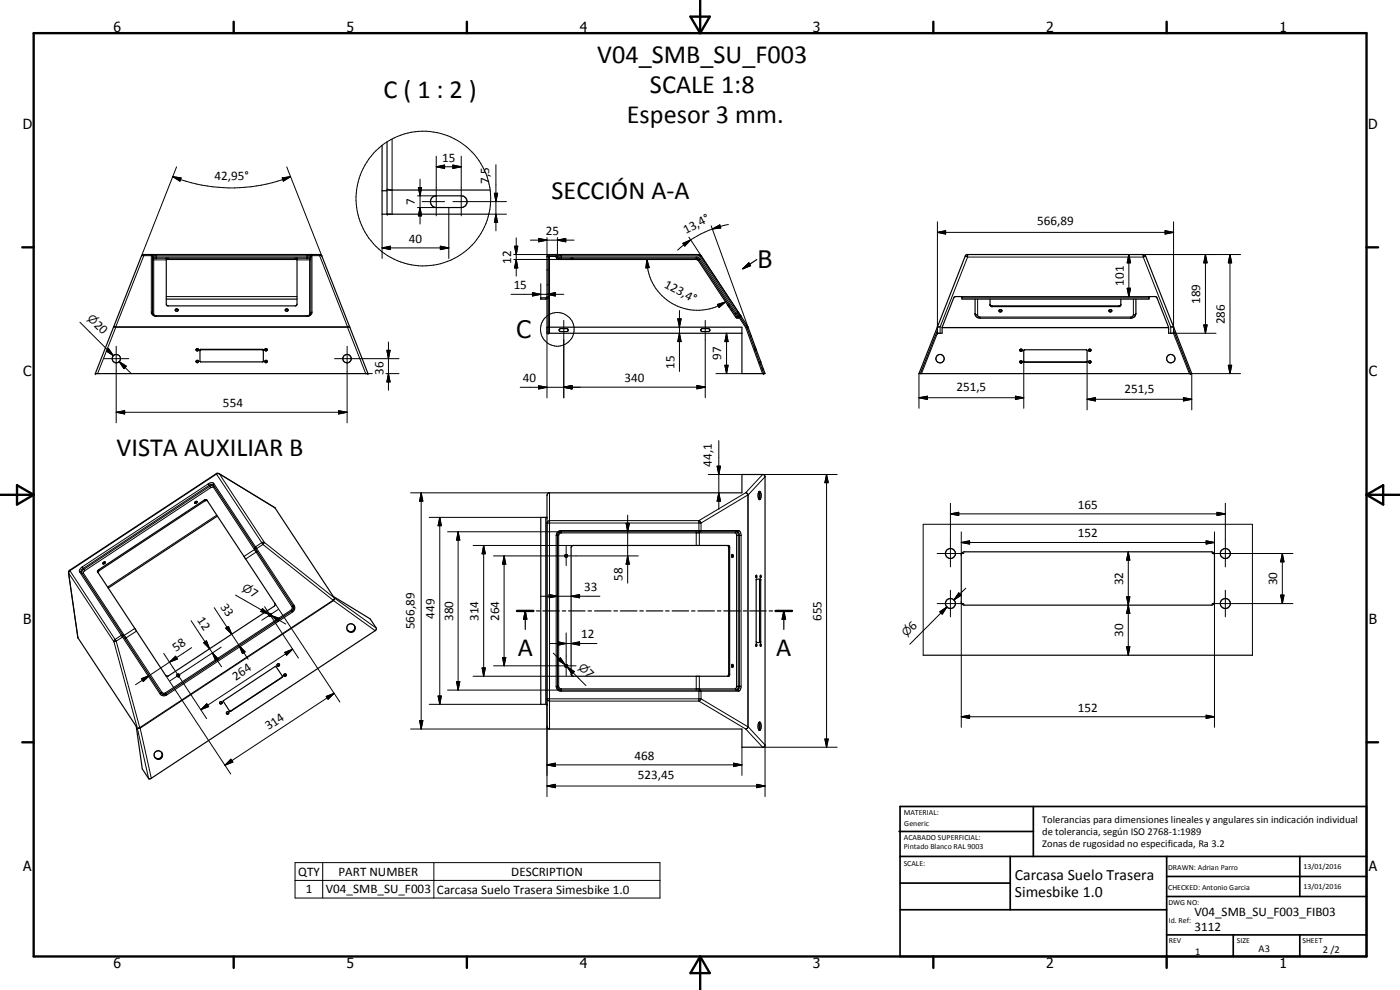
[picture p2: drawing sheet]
<svg xmlns="http://www.w3.org/2000/svg" width="420mm" height="297mm" viewBox="0 0 420 297" stroke-linecap="round" stroke-linejoin="round" font-family="sans-serif">
<g fill="none" stroke="#000" stroke-width=".35">
<path d="M114.7 43.6v20.7h32M114.7 57.2h1.5M116.2 56.8l.7 .2h30.2M116.2 42.5v21.8M129.5 59.4l.8-.6h.6h7.5a1.76 1.76 0 0 1 1.8 1.7 1.76 1.76 0 0 1-1.8 1.8h-7.5a1.78 1.78 0 0 1-1.4-2.9zM42.7 76.5l.3-.1h53.1l.5 .4 13.8 35.3h-81.8zM45.5 76.4l.3 .4v17.2l.1 .4 .8 .3 46.1-.1 .5-.7v-17.3l.2-.2M49.9 77.9h39.2M49.9 77.5v13.8l.5 .5 38.4-.1 .3-.4v-13.8M93.3 77.1l-.3 .4h-47l-.2-.2M167.1 76.4l.4 1.1h41.7l.7 .5 9.1 13.8M171.4 77.5v.4"/>
<path d="M227.1 77.9l-4.2 2.7M49.9 89.7h39.2M52.6 93.1l.3-.2 .6 .2M86.4 93l-.5-.1-.3 .2M86.4 93v.1M164.2 89.7h-1.9v-.3h1.5l.4-.2v-12.1l.2-.5 .3-.2h45.3l.4 .3 12 18.2M164.2 89.7v10.3h58.5M164.2 98.2h.3M164.5 98.1l58.2 .1v13.9h6.9l-1.3-3.5M164.5 89l-.3 .7M167.8 98.8l.4-.2h1.9a.44 .44 0 0 1 .4 .4 .44 .44 0 0 1-.4 .5h-1.9l-.4-.2zM210.3 98.8l.4-.2h1.9l.5 .5-.5 .4h-1.9l-.4-.2z"/>
<path d="M218.6 91.9v.1M218.6 91.9l-9-13.7-.5-.3h-41.6l-.5-.4-.1-.7h-2.1l-.3 .3v22.9M218.6 92h.1M218.7 92l2.3 3.4h.6l.5-.3 2 3.2 2.5 6.6M219 91.8l2.1 3.2 .9-.3 .4 .2M219 91.8l-.3 .2M222.4 94.9l2.1 3.3 2.4 6.6M222.9 80.6l1.8-1.7 .5 .8zM281.3 98.1l8.4-21.3 .5-.4h53.1l.5 .4 8.4 21.3M281.3 98.1v1.9h1.4v-1.8l3.5-8.8 .6-.4h1.9v.7h56.1v-.7h1.9l.5 .2 3.5 9v1.8h1.5v-1.9M281.3 98.1l-5.5 14h81.9l-5.5-14M281.3 98.1h.8"/>
<path d="M281.3 99.1l-5.1 13M288.7 89.4h56.1M292.6 89.7v4.7a1.4 1.4 0 0 0 1.5 1.1h45.3a1.52 1.52 0 0 0 1.5-1.4v-4.4M297.1 89.7v1.9l.5 .4h38.3l.5-.4v-1.9M297.1 91.4l.5 .4h38.3l.5-.4M299.8 93.1l.4 .3 .5-.3M332.8 93.1l.4 .3 .5-.3M351.4 98.1h.8M352.2 99.1l5.1 13M58.8 108.5l.3-.3 .5 .3M58.8 104.9l.3 .4 .5-.2M58.8 105l.4-.4 .3 .1 .1 .4"/>
<path d="M58.9 104.9l.4-.2 .3 .3M60 104.9l18.9-.1 .1 3.7-18.8 .1-.2-.1zM60 105.1l.3-.2h18.5l.2 .2M79.5 108.6l.3 .2 .4-.2M79.5 105.1l.2 .2 .5-.2M80.2 108.4l-.4-.2-.4 .3M80.2 104.9l-.4-.2-.4 .3M80.2 108.5l-.1-.3-.4-.1-.2 .5M80.2 108.5v.1M80.2 105l-.4-.4-.2 .1-.1 .4M80.2 104.9v.2M226.6 104.9l1.4 3.8"/>
<path d="M226.9 104.8l-.3 .1M226.9 104.8h.1M227 104.8l1.3 3.8M227.9 108.6h.1M228 108.7l1.2 3.4M228.3 108.6l-.3 .1M306.1 108.6l.2-.4h.3l.2 .4M306.1 108.5l.3 .3 .4-.3M306.1 108.6l.3 .4 .4-.4M306.1 105.2h.6M307.2 108.5v-3.3l.3-.3h18.5l.3 .3v3.3M307.2 108.4l.2 .3h18.7l.2-.2"/>
<path d="M307.3 108.5h18.9M326.3 108.4l-.1 .1M327.4 105l-.3 .3-.4-.1M327.4 108.5l-.3 .3-.4-.1M327.4 105.1l-.2 .3-.5-.2M327.4 105.1l-.3-.4-.3 .1-.1 .4M58.6 150.5l.4-.1a.36 .36 0 0 1-.1 .5 .36 .36 0 0 1-.5 0zM59.1 150.7l-.5 .3M62.2 150.2l-.7 .1-31.9 21-.2 .5M64 145.5l23.9 36.3 .1 1-.2 .4-38 25-1 .2-.6-.5-23.8-36.2M65.2 154.9l-32.7 21.5M164.2 155.2h-1.9v56.1h1.9"/>
<path d="M164.4 148.1l.3-.2h58v-5.5h6.4l.3 .1 .2 .5v80.5l-.3 .7h-6.6v-5.5h-57.8l-.5-.2-.2-.6v-69.2zM221.3 159.6h-53.1l-.7 .3-.2 .8v45.2l.4 .9 .7 .3h52.9M227.7 147.6l.2-.2a1.72 1.72 0 0 1 .3 2.3l-.1 .2a.86 .86 0 0 1-.6-1.2zM227.7 147.5l.3 .8-.3 1.5M20.7 171.3l44.6-29.3 17.2 10.3 17.5 26.6 11.1 6.8 1.9 3-.4 .5-67.2 44.3-.7 .2-2-3-1.8-12.8-17.5-26.6-2.8-19.4zM29.3 171.3l32-21.3 .7-.1 20.5 31.1 .1 .5-.3 .4-31.9 21h-.3l-.4-.3-20.4-31zM31.6 168.8l-.6 .4M31.6 168.8l-.1-.2h-.3l-.3 .3 .1 .3M171.5 164l.5-.3h46.8l.2 .4-.1 38.6-.3 .2h-46.6l-.4-.2-.2-.4zM218.3 163.7l.4 .6v38l-.4 .6M219.7 166.5v.6M219.7 166.4h.2l.1 .3v.4l-.2 .1z"/>
<path d="M226.9 172.6l.2 .1-.1 .7zM227 173.8l1.3 .1-.1 18.9h-1.2l-.1-.3zM227.9 173.8v19M228.2 172.6l.2 .4-.2 .4zM288.7 165.9l.8-.3h74l.8 .3 .2 .7v14a.93 .93 0 0 1-1 1l-74.2-.1-.6-.3-.2-.4v-14.4zM83.2 199.7l.1 .1M83.8 199.3l.1 .4-.6 .1M83.9 199.3l-.6-.1-.2 .2 .2 .4M83.9 199.5l-.6 .3M106.3 187.6a1.25 1.25 0 0 0-1.7-.2 1.25 1.25 0 0 0-.4 1.6M106.3 187.6l.2 .3M106.3 187.7a1.27 1.27 0 0 1-.3 1.8 1.27 1.27 0 0 1-1.8-.5"/>
<path d="M106.4 187.9a1.24 1.24 0 0 1-.6 1.5 1.24 1.24 0 0 1-1.6-.4M155.1 183.3h5M157.6 183.3l.5 2.5h-1zM157.6 183.3v5.5M161 183.3h1M162.9 183.3h4.9M168.7 183.3h1.1M170.6 183.3h5M176.5 183.3h1M178.4 183.3h5M184.2 183.3h1.1M186.2 183.3h5"/>
<path d="M192 183.3h1.1M194 183.3h4.9M199.8 183.3h1M201.7 183.3h5M207.5 183.3h1.1M209.5 183.3h4.9M215.3 183.3h1.1M217.2 183.3h5M219.7 199.4v.7M219.7 199.4l.2-.1 .1 .4v.4h-.3M223 183.3h1.1M225 183.3h4.9"/>
<path d="M226.9 193.3h.2l-.1 .7zM226.9 193.9l.1 .1M228 192.7h-.1M228.2 193.2l.2 .4-.2 .4zM228.2 193.9v.1M230.8 183.3h1M232.7 183.3h5M235.2 183.3l.5 2.5h-1zM235.2 183.3v5.5M277.1 196.6h98.8M66.6 210.6v.5l-.5 .1M66.6 210.7l-.2-.2-.4 .2 .1 .5"/>
<path d="M66.6 210.7l-.1 .4h-.4M67 210.2l15.7-10.3 2.1 3-.1 .2-15.6 10.3h-.2zM68.6 213.7l-.1 .4h-.5M68.9 213.3v.1M84.7 202.8l.1 .4-15.6 10.2h-.3M85.2 202.7l.2 .2M85.8 202.3v.4l-.4 .2M85.8 202.4l-.4 .5M85.8 202.4l-.5-.2-.1 .4 .2 .3M227.7 216.8l.3 .8-.3 1.4M227.8 216.7h.1a1.75 1.75 0 0 1 0 2.5l-.4-1.3zM48.5 225.8l.3 .7a1.27 1.27 0 0 1-1.6 1.4 1.27 1.27 0 0 1-.7-2.1 1.27 1.27 0 0 1 2.1 .2"/>
<path d="M48.7 226.3a1.27 1.27 0 0 1-1.9 1.2"/>
<circle cx="53.1" cy="93.1" r=".41"/>
<circle cx="86" cy="93" r=".4"/>
<circle cx="300.2" cy="93.3" r=".44"/>
<circle cx="333.2" cy="93.2" r=".42"/>
<circle cx="34.9" cy="107.6" r="1.26"/>
<circle cx="59.2" cy="108.5" r=".36"/>
<circle cx="104.1" cy="107.6" r="1.26"/>
<circle cx="282.1" cy="107.6" r="1.26"/>
<circle cx="306.4" cy="105.1" r=".37"/>
<circle cx="327.1" cy="108.6" r=".37"/>
<circle cx="351.4" cy="107.6" r="1.26"/>
<circle cx="169.9" cy="166.8" r=".43"/>
<circle cx="285.2" cy="166.1" r="1.51"/>
<circle cx="367.7" cy="166.1" r="1.5"/>
<circle cx="81" cy="184.5" r=".45"/>
<circle cx="169.9" cy="199.8" r=".45"/>
<circle cx="285.2" cy="181.1" r="1.51"/>
<circle cx="367.7" cy="181.1" r="1.5"/>
<circle cx="53.5" cy="202.7" r=".45"/>
<circle cx="68.3" cy="213.9" r=".36"/>
</g>
<g fill="#000">
<circle cx="45.4" cy="76.4" r=".18"/>
<circle cx="45.8" cy="76.8" r=".18"/>
<circle cx="93.3" cy="76.8" r=".18"/>
<circle cx="93.6" cy="76.4" r=".18"/>
<circle cx="116.2" cy="64.3" r=".18"/>
<circle cx="164.5" cy="100" r=".18"/>
<circle cx="219" cy="91.8" r=".18"/>
<circle cx="222.4" cy="94.9" r=".18"/>
<circle cx="281.3" cy="100" r=".18"/>
<circle cx="281.3" cy="98.1" r=".18"/>
<circle cx="28.6" cy="112.1" r=".18"/>
<circle cx="110.4" cy="112.1" r=".18"/>
<circle cx="228" cy="108.7" r=".18"/>
<circle cx="228.3" cy="108.6" r=".18"/>
<circle cx="229.2" cy="112.1" r=".18"/>
<circle cx="357.3" cy="112.1" r=".18"/>
<circle cx="164.2" cy="155.2" r=".18"/>
<circle cx="228.2" cy="173.8" r=".18"/>
<circle cx="228.2" cy="192.8" r=".18"/>
<circle cx="164.2" cy="211.3" r=".18"/>
</g>
<g fill="none" stroke="#000" stroke-width=".3">
<path d="M51.8 53l2.5 .4-.3 1zM51.8 53a47.7 47.7 0 0 0 35.4 0M53 50.1l-10.6 26.7 .8-.1M84.7 53.4l2.5-.4-2.2 1.4zM86.1 50.1l10.5 26.7-.7-.1M117.7 41.7v22.6M125.3 58.8h5.5M125.5 56.3h1l-.4 2.5zM126.1 53.8v13.4M130.9 50l2.5-.5v1zM130.9 50h7.5M130.9 46.9v17.9"/>
<path d="M135.9 49.5l2.5 .5-2.5 .5zM138.4 46.9v17.9M148.4 58h.9l-.5 2.5zM148.8 49.4v19.9M43.2 76.4h.1M43.2 76.7h2.3l.3 .2M43.2 76.7l-8.5 21.3M43.2 76.4v.3M45.4 76.4h.1M45.4 76.4v17.5l.4 .6 .8 .4 46.1-.1 .9-.9v-17.5M45.8 76.8h.1M45.8 77.1h.1"/>
<path d="M45.8 76.8h47.5M45.8 77.1h47.5M45.8 77.8l.2 .2h3.9M46.1 77.5v16.8M46.9 76.4h.1M46.9 77.5h.1M46.9 76.4v1.1M50.5 77.5v.4M88.5 77.5v.4M92.1 76.4h.1M92.1 77.5h.1M92.1 76.4v1.1"/>
<path d="M92.9 77.5v16.8M93.3 77.8l-.3 .2h-3.9M93.6 76.4h.1M95.9 76.4h.1M95.9 76.7h-2.4l-.2 .2M95.9 76.7l8.4 21.3M95.9 76.4v.3M114.7 74.4l2.5-.5v1zM114.7 74.4h20M114.7 64.3v13.3M125.3 62.3h5.5M126.1 62.3l.4 2.5h-1z"/>
<path d="M126.7 60.5h6.7M132.2 73.9l2.5 .5-2.5 .5zM134.7 62.3v15.3M135.9 60.5h16.1M146.7 64.3h5.3M148.8 64.3l.5 2.5h-.9zM154.2 76.4h10.7M154.2 77.9h13.5M154.4 73.9h1l-.5 2.5zM154.9 77.9l.5 2.5h-1zM154.9 71.4v11.4M159.2 72.1h13.1"/>
<path d="M161.7 71.5l2.5 .6-2.5 .5zM164.2 71.3v5.8M164.9 76.8h.1M164.9 76.8v23.2M166.9 77l-2.4 .1M167.3 72.1l2.5-.6v1.1zM167.3 71.3v5.5l42.8 .1M167.3 77.1h41.9l1 .7M167.8 77.5l-.3 .3M168.4 76.4h.1M168.4 77.5h.1M168.4 76.4v1.1"/>
<path d="M172 77.5v.4M194.1 77.9l.7 2.4-1 .1zM194.1 77.9a15.2 15.2 0 0 0 23.7 12.7M204.9 73l2.4-1-1.8 1.8zM206.7 71.2l15.7 23.7M207.3 72l-3.9 3.1M208.9 77.5h.1M208.9 77.1v.4M209.8 76.4h.1M209.8 76.4v.4M210.1 76.9l11.2 17M210.2 77.8l10.7 16.3"/>
<path d="M210.2 77.8l-.3 .2M210.3 76.7h.1M210.3 76.7l-.2 .2M213.4 67.8l11.1 30.4M213.8 68.7l2.2-1.2 .3 .9zM213.8 68.7l-3.4 1.4-3.1 1.9M218.6 67.4l-4.8 1.3M281.3 69.7l2.5-.5v1zM281.3 69.7h70.9M281.3 66.5v31.6M289.7 76.8h.1M289.7 76.8l.7 .3"/>
<path d="M290.4 76.4h.1M290.4 77.1h52.7M290.4 77.1l-8.3 21v1.9M290.4 76.4v.7M338.8 76.4l.5 2.5h-1zM338.8 76.4v12.6M343.1 76.4h.1M343.1 77.1l8.3 21v1.9M343.1 76.4v.7M343.1 76.4h29.2M343.8 76.8l-.7 .3M349.7 69.2l2.5 .5-2.5 .5z"/>
<path d="M352.2 66.5v31.6M361.8 76.4l.5 2.5h-1zM361.8 76.4v23.6M369.1 76.4l.5 2.5h-1zM369.1 76.4v35.7M24 96.7l10 10M34.2 98.1h.1M34.2 98.1l.5 .1M34.2 98h.5M34.7 98.2h69.6M34.7 98h69.6M34.7 98v.2"/>
<path d="M34.7 98.2l-5.4 13.9M45.4 93.6l.4 .3M45.9 94.2l.2 .1M46.1 94.3l.2 .3M46.9 94.7v.2M49.9 89h39.2M92.1 94.7v.2M92.9 94.3l-.1 .3M93.2 94.2l-.3 .1M93.6 93.6l-.3 .3M104.3 98l.7 .2M104.3 98v.2"/>
<path d="M104.3 98.2l5.5 13.9h1.9M104.9 98.1l-.6 .1M104.9 98.1l.1 .1M153.4 88.3h15.8M159.8 87.8l2.5 .5-2.5 .5zM162.3 85.1v4.6M164.2 88.3l2.5-.5v1zM164.2 98.2v21.2M164.4 89.4h.1M164.5 85.2l-.3 .4M164.5 80.7l-.3 .4M169.2 96.1v23.3"/>
<path d="M203.4 95.7h1l-.5 2.5zM203.9 100l.5 2.5h-1zM203.9 93.2v18.3M211.7 96.1v23.2M215.3 91.4l2.5-.8-2 1.6zM218 100l.5 2.5h-1zM218 100v12.1M218.6 91.3l-.3 .2M219.7 92.9l-.3 .3M220.6 94.3h.1M220.9 94.1l.7 .9M220.9 94.1l-.2 .2"/>
<path d="M221.3 93.9l.6 .9M221.3 93.9l-.4 .2M221.6 93.6l-.3 .3M222.3 94.9l-.5 .4 2 3M223.8 98.3l5 13.8M223.8 98.3h.4M223.8 98.3h.3M224.1 97.5l-.3 .3M281.3 100l-4.7 12.1M282.7 98.3h68M288.7 89h56.1M292.6 94.1l.8 .4"/>
<path d="M293.4 89.7v5l.5 .4h45.6l.6-.6M294.1 95.1v.4M297.8 91.8v.2M335.7 91.8v.2M338.3 86.5h1l-.5 2.5zM339.4 95.1v.4M340.1 89.7v4.8M340.9 94.1l-.8 .4M361.3 97.5h1l-.5 2.5zM364.9 100h-12.7l4.7 12.1h15.4M31.1 107.6h7.5M32.6 104.6l1.4 2.1-2.1-1.4z"/>
<path d="M34.9 103.9v23M35.8 108.5l2.1 1.4-.7 .7zM35.8 108.5l3.5 3.5M60.3 104.8v.1M78.8 104.8v.1M100.4 107.6h19.3M104.2 103.9v23M115.8 112.1h3.9M116.1 105.1h1l-.5 2.5zM116.6 112.1l.5 2.5h-1zM116.6 102.6v14.5M156.1 116.2h18"/>
<path d="M161.7 115.7l2.5 .5-2.5 .5zM169.2 116.2l2.5-.5v1zM169.2 116.2h42.5M169.2 116.2l2.5 .5M171.7 115.7l-2.5 .5 2.5 .5v-1l-2.5 .5M209.2 115.7l2.5 .5-2.5 .5zM214.9 112.1h7.8M217.5 109.6h1l-.5 2.5zM225.5 100.7l-.4 .3M226.6 104l-.3 .3M227 105.1l-.3 .1M228.2 108.4l-.3 .1"/>
<path d="M229 110.5l-.2 .3M275.8 119.3l2.5-.4v.9zM275.8 119.3h31.4M275.8 112.1v10.4M304.7 118.9l2.5 .4-2.5 .5zM307.2 108.5v14M307.5 108.6v.1M326 108.6v.1M326.3 119.8l2.4-.5v1zM326.3 119.8h31.4M326.3 108.5v14.5M355.2 119.3l2.5 .5-2.5 .5z"/>
<path d="M357.7 112.1v10.9M368.6 109.6h1l-.5 2.5zM34.9 123.7l2.5-.5v1zM34.9 123.7h69.3M101.6 123.2l2.6 .5-2.6 .5zM215.2 139.9h1l-.5 2.5zM215.7 132.2v20.7M61.3 150l.2 .3M62.5 145.2l.3 .4M62.5 145.2l-37.8 24.9M62.8 145.6l.1 .3M62.8 145.6l-37.8 25"/>
<path d="M62.9 145.9l1.1-.3 .3 .3-.2 .4M62.9 145.9l-37.7 24.9M62.9 145.9l.3 .4M63.2 146.3l-37.8 24.9M64.1 146.3l12.3 18.6M64.1 146.3l-.4-.2-.5 .2M64.2 145.1l12.5 19M64.2 145.1l-.2 .4-.4-.2-.8 .3M64.2 145.1l-.7-.3-1 .4M64.9 142.1h.1M64.9 142.1l.1 .1M65 142.2l13.6 20.6"/>
<path d="M65 142.2l-44 29M65.1 154.6l-32.8 21.5M65.7 142.1l.1 .1M65.8 142.2h-.8M65.8 142.2l13.6 20.6M65.8 142.2l16.7 10.2M123.2 147.9h41.7v70.8h-41.7M126.4 147.9l.5 2.5h-1zM126.4 147.9v70.8M128.8 155.2h33.5M132 155.2l.4 2.5h-.9zM132 155.2v56.1"/>
<path d="M134.3 159.6h34.1M137.5 159.6l.5 2.5h-1zM137.5 159.6v47.5M163.8 155.2v56.1M164.2 156.9h46.2M164.2 156.9v82.1M168.4 159.6h.1M168.4 159.9h52.2M168.4 159.9l-.7 .5v45.7l.7 .6M168.4 159.2v.7M187.9 157h1l-.5 2.6zM188.4 154.6v20.4"/>
<path d="M208.9 159.6h.1M208.9 159.6v4.1M209.8 156.2v3.4M209.8 156.2l.6 .7M209.8 156.2h-44.9l-.5 .2-.2 .5M210.1 159.6l-.2 .3v3.8M210.1 159.6h.1M210.4 156.9v2.3l-.3 .4M212.5 142.4h10.2M215.7 147.9l.5 2.5h-1zM220.6 159.9l.2-.3h.3l.5 .8v45.8a.53 .53 0 0 1-.3 .7 .53 .53 0 0 1-.7-.2M220.6 159.9l.5 .5v45.7l-.5 .6"/>
<path d="M221.6 159.2l-.3 .4 .5 .3 .1 .8v45.2l-.1 .7-.5 .5 .3 .3M223.8 147.8l.2 .1M223.8 147.8l-14 8.4M224 147.9l.5 .6M224 147.9l.4 .3M224.4 148.3v.2M224.4 148.5v69.6M224.4 148.5l-14 8.4M224.4 148.5h.1M224.5 148.5v69.6M229.6 143l-5.1 5.5M248.1 142.4l.5 2.4h-1z"/>
<path d="M248.1 142.4v81.8M251.2 142.4h-22.3l-5.1 5.4M285.2 154.2l2.5-.5v1zM285.2 154.2h82.5M285.2 151v19.1M288.5 159.6v7M364.5 159.6v7M365.2 153.7l2.5 .5-2.5 .5zM367.7 151v19.1M20.6 171.9v.1M20.6 172l2.8 19.4M20.6 172l13.6 20.6"/>
<path d="M20.9 171.1l.1 .1M21 171.2l13.5 20.7M21 171.2l-.4 .8M23.9 171.6l12.5 19M24.7 170.1l.3 .5M24.7 170.1l-.5 .4a.87 .87 0 0 0-.3 1.1M25 170.6l.2 .2M25 170.6l-.5 .4-.1 .7-.5-.1M25 172l12.3 18.6M25.2 170.8l.2 .4M25.2 170.8a.75 .75 0 0 0-.4 1.3l.2-.1M25.4 171.2l-.4 .4v.4"/>
<path d="M29.6 170.9l.1 .3M70.7 178.6l10 5.7M76.4 164.9l-3.2 2.1M76.4 164.9l.5 .8M76.5 164.4l.1 .1M76.5 164.5l-.1 .4M76.7 164.1l-.2 .3M76.7 164.1l.3 .5M76.9 165.7l-3.2 2M76.9 165.7l10.7 16.3M77 164.6l-.3 .2M77 164.6l11.2 17"/>
<path d="M77.2 165.5h.1M77.2 165.5l-.3 .2M78.6 162.8l-1.9 1.3M78.6 162.8l.3 .6M78.9 163.4l21.1 16.7M78.9 163.4l-1.9 1.2M79.4 162.8l-.5 .6M79.4 162.8h-.8M79.4 162.8l21 16.7M100.4 179.6l-.4 .5M100.4 179.5l-.3 .7M100.4 179.5v.1"/>
<path d="M100.4 179.5l12.6 9M142 163.7h30M145.1 163.7l.6 2.5h-1zM145.1 163.7v39.2M148.1 166.8h43.4M151.3 166.8l.5 2.5h-1zM151.3 166.8v33M162.3 178.9h17.7M164.8 178.4l2.5 .5-2.5 .5zM166.9 160.7h.8M166.9 160.7l.3-.9 .9-.6h53.6l.6 .6 .1 .6v45.8l-.5 1.1-53.8 .1-.9-.6-.3-.9M166.9 160.7v45.2"/>
<path d="M167.3 160.7h.1M169.9 163.8v5.9M171.4 178.9l2.5-.5v1zM188.4 166.8l.5 2.5h-1zM218.7 164.3h.3M221.1 160.7h1.3M228 174h.3M281.3 166.1h8M285.2 177.1v8M287.7 177.9l.7 .7-2.1 1.4zM288.5 162.8l2.5-.5v.9zM288.5 162.8h76"/>
<path d="M289.8 176.5l-3.5 3.5M338.1 179.1h1l-.5 2.5zM338.6 165.6l.5 2.5h-1zM338.6 165.6v31M362 162.3l2.5 .5-2.5 .4zM363.8 166.1h24.2M367.7 177.1v8M384.3 178.6h1l-.5 2.5zM384.8 166.1l.5 2.5h-1zM384.8 166.1v15M34.2 192.6l7 25.9M34.5 191.9l-.3 .7"/>
<path d="M34.5 191.9l.4 .5M34.9 192.4l-.7 .2M34.9 192.4l7 25.9M36.4 190.6h.9M36.4 190.6l.4 .5M36.4 190.6l-1.9 1.3M36.8 191.1l11.2 17M36.8 191.1l-1.9 1.3M37 190.9l-.2 .2M37 190.9h.1M37.3 190.6l.5 .8M37.5 191.6h.1"/>
<path d="M37.8 191.4l10.8 16.3M37.8 191.4l-.3 .2M40.5 188.6l-3.2 2M41 189.4l-3.2 2M49.1 196l12.9 19.6M50.9 198.7l1.8-1.8 .5 .8zM50.9 198.7l-6.1 4M57.4 186.2l5.5 8.4M57.5 194.3l-6.6 4.4M61.1 192.8l.9-.5 .9 2.3zM62.9 194.6l.8 1.3M63.7 195.9l1.8 1.8-.8 .5z"/>
<path d="M63.7 195.9l2.8 4.2M64.3 182.3l5.2 8M66.4 194.2l-15.4 10.1M67.7 188.5l.9-.5 .9 2.3zM69.5 190.3l2.3 3.4M71.8 193.7l1.8 1.9-.8 .5zM71.8 193.7l2.7 4.1M78.5 183l2.2 1.3M78.8 182.6l1.9 1.7-2.4-.8zM79.4 182l1.7 2.5M81.1 184.5l8.5 12.9M81.1 184.5l-2.5 1.6"/>
<path d="M81.4 184.7l2.5 .8-.6 .9zM81.4 184.7l4.4 2.5M82.5 181l19.5 29.7M83.5 182.9l-2.4 1.6M85.5 195.7l2.3-.9-1.8 1.8zM87.4 183l.4 .6M87.4 183l-37.8 24.9M87.6 183.3h.1M87.6 182l.1 .5-.3 .5M87.8 183.6l-37.8 24.9M87.8 194.8l-27.5 18.1M87.9 181.8h.1"/>
<path d="M87.9 181.8l-.3 .2M88.2 181.6l-.3 .2M88.2 181.6l.3 1.1-.7 .9M100 180.1l-58.1 38.2M100 180.1l.1 .1M100.1 180.2l-58 38.3M100.1 180.2l12.5 9M148.1 199.8h24.8M150.8 197.3h1l-.5 2.5zM164.9 193.1h14.2M166.1 196l3.5 3.5M167.4 192.6l2.5 .5-2.5 .5z"/>
<path d="M167.5 198l.7-.6 1.4 2.1zM169.9 189.9v12.8M171.4 193.1l2.5-.5v1zM228 192.5h.3M277.1 196.6v-39.3h98.8v39.3M281.3 181.1h8M282.1 183.6l2.1-1.5-1.4 2.2zM284.2 182.1l-1.8 1.8M284.2 182.1l-11.2 11.2M288.5 180.6v.4M288.5 181.2v37M338.1 194.1h1l-.5 2.5z"/>
<path d="M338.6 181.6l.5 2.5h-1zM363.8 181.1h24.2M364.5 180.6v.4M364.5 181.2v37M41.2 218.5l3.4 15.1M41.9 218.3l-.7 .2M41.9 218.3l.2 .2M42.1 218.5h-.9M42.1 218.5l3.3 15M42.4 203.6l2.4-.9-1.8 1.8zM44.8 202.7l-4.1 2.7M48 208.1a1.5 1.5 0 0 0 2 .4"/>
<path d="M48.6 207.7l-.6 .4M48.6 207.7l.5 .3 .5-.1M49.6 207.9l.2 .3M49.7 202.6l19.5 29.6M49.8 208.2h.1M49.8 208.2l.2 .3M60.3 212.9l1.7-1.7 .6 .8zM62 211.2l.6 .8-2.3 .9zM69.2 213.4h.1M84.7 203.2h.1M97.9 209l2.4-1-1.8 1.8zM100.3 208l-32.8 21.6"/>
<path d="M125.9 216.2h1l-.5 2.5zM128.8 211.3h33.5M131.5 208.8h.9l-.4 2.5zM134.3 207.1h34.1M137 204.5h1l-.5 2.6zM142 202.9h30M144.7 200.4h1l-.6 2.5zM166.9 205.9h.8M167.3 205.9h.1M168.4 207.1h.1M168.4 206.7h52.2M168.4 206.7v.7"/>
<path d="M170.2 200.1l2.2 1.4-.7 .7zM170.2 200.1l5.6 5.6M208.9 202.9v4.2M209.8 207.1h.1M209.8 207.1v3.3M209.8 210.4l14 8.3M209.9 202.9v3.8l.3 .4M210.1 207.1h.1M210.2 207.1l.2 2.6M210.4 209.7l14 8.4M210.4 209.7h-46.2l.2 .4 .5 .3h44.9M210.4 209.7l-.6 .7"/>
<path d="M218.7 202.3h.3M221.1 205.9h1.3M223.8 218.7l5.1 5.5h22.3M224 218.7h-.2M224.4 218.1h.1M224.4 218.1l-.4 .6M224.5 218.1l-.5 .6M224.5 218.1l5.1 5.4v15.5M288.5 215.1l2.5-.5v1zM288.5 215.1h76M362 214.6l2.5 .5-2.5 .5zM69.3 227.8l.6 .8-2.4 1z"/>
<path d="M164.2 235.8l2.5-.5v1zM164.2 229.5l2.5-.5v1zM164.2 235.8h65.4M164.2 229.5h58.5M220.2 229l2.5 .5-2.5 .5zM222.7 224.2v8.5M227.1 235.3l2.5 .5-2.5 .5zM247.6 221.7h1l-.5 2.5zM88.5 258.8h109.6v10.7h-109.6zM96.8 258.8v10.7M130.2 258.8v10.7M88.5 264.2h109.6"/>
<circle cx="127.1" cy="59.6" r="20.2"/>
<circle cx="167.3" cy="98.8" r="5"/>
</g>
<g fill="none" stroke="#000" stroke-width=".71">
<path d="M10.1 9.9h400v277.1h-400zM70.1 6.5v3.4M140.1 6.5v3.4M207.2 5h5.8l-2.9 4.9zM210.1 0v9.9M280.1 6.5v3.4M350.1 6.5v3.4M6.7 74.2h3.4M410.1 74.2h3.5M.1 148.5h10M5.1 145.6l5 2.9-5 2.9zM410.1 148.5h10"/>
<path d="M410.1 148.5l5-2.9v5.8zM155.1 183.3h5M232.7 183.3h5M6.7 222.7h3.4M410.1 222.7h3.5M70.1 287v3.4M140.1 287v3.4M210.1 287v10M210.1 287l2.9 5h-5.8zM280.1 287v3.4M350.1 287v3.4"/>
</g>
<g fill="none" stroke="#000" stroke-width=".51">
<path d="M269.8 249.5h40.3M270.1 242h140v45h-140zM270.1 257h140M303.2 257v16M310.1 242v15M350.1 257v30M390.1 257v12M270.1 265h33.1M270.1 273h80M350.1 269h60M350.1 263h60M350.1 280.5h60"/>
<path d="M370.1 280.5v6.5M390.1 280.5v6.5"/>
</g>
<g fill="#000">
<path d="M51.8 53l2.5 .4-.3 1zM84.7 53.4l2.5-.4-2.2 1.4zM125.5 56.3h1l-.4 2.5zM130.9 50l2.5-.5v1zM135.9 49.5l2.5 .5-2.5 .5zM148.4 58h.9l-.5 2.5zM114.7 74.4l2.5-.5v1zM126.1 62.3l.4 2.5h-1zM132.2 73.9l2.5 .5-2.5 .5zM148.8 64.3l.5 2.5h-.9zM154.4 73.9h1l-.5 2.5zM161.7 71.5l2.5 .6-2.5 .5z"/>
<path d="M167.3 72.1l2.5-.6v1.1zM204.9 73l2.4-1-1.8 1.8zM213.8 68.7l2.2-1.2 .3 .9zM222.9 80.6l1.8-1.7 .5 .8zM281.3 69.7l2.5-.5v1zM338.8 76.4l.5 2.5h-1zM349.7 69.2l2.5 .5-2.5 .5zM361.8 76.4l.5 2.5h-1zM369.1 76.4l.5 2.5h-1zM154.9 77.9l.5 2.5h-1zM159.8 87.8l2.5 .5-2.5 .5zM164.2 88.3l2.5-.5v1z"/>
<path d="M194.1 77.9l.7 2.4-1 .1zM203.4 95.7h1l-.5 2.5zM215.3 91.4l2.5-.8-2 1.6zM338.3 86.5h1l-.5 2.5zM361.3 97.5h1l-.5 2.5zM32.6 104.6l1.4 2.1-2.1-1.4zM35.8 108.5l2.1 1.4-.7 .7zM116.1 105.1h1l-.5 2.5zM116.6 112.1l.5 2.5h-1zM161.7 115.7l2.5 .5-2.5 .5zM169.2 116.2l2.5-.5v1zM203.9 100l.5 2.5h-1z"/>
<path d="M209.2 115.7l2.5 .5-2.5 .5zM217.5 109.6h1l-.5 2.5zM218 100l.5 2.5h-1zM275.8 119.3l2.5-.4v.9zM304.7 118.9l2.5 .4-2.5 .5zM326.3 119.8l2.4-.5v1zM368.6 109.6h1l-.5 2.5zM34.9 123.7l2.5-.5v1zM101.6 123.2l2.6 .5-2.6 .5zM215.2 139.9h1l-.5 2.5zM355.2 119.3l2.5 .5-2.5 .5zM126.4 147.9l.5 2.5h-1z"/>
<path d="M132 155.2l.4 2.5h-.9zM187.9 157h1l-.5 2.6zM215.7 147.9l.5 2.5h-1zM248.1 142.4l.5 2.4h-1zM285.2 154.2l2.5-.5v1zM365.2 153.7l2.5 .5-2.5 .5zM137.5 159.6l.5 2.5h-1zM145.1 163.7l.6 2.5h-1zM151.3 166.8l.5 2.5h-1zM164.8 178.4l2.5 .5-2.5 .5zM171.4 178.9l2.5-.5v1zM188.4 166.8l.5 2.5h-1z"/>
<path d="M287.7 177.9l.7 .7-2.1 1.4zM288.5 162.8l2.5-.5v.9zM338.1 179.1h1l-.5 2.5zM338.6 165.6l.5 2.5h-1zM362 162.3l2.5 .5-2.5 .4zM384.3 178.6h1l-.5 2.5zM384.8 166.1l.5 2.5h-1zM50.9 198.7l1.8-1.8 .5 .8zM61.1 192.8l.9-.5 .9 2.3zM63.7 195.9l1.8 1.8-.8 .5zM67.7 188.5l.9-.5 .9 2.3zM71.8 193.7l1.8 1.9-.8 .5z"/>
<path d="M78.8 182.6l1.9 1.7-2.4-.8zM81.4 184.7l2.5 .8-.6 .9zM85.5 195.7l2.3-.9-1.8 1.8zM150.8 197.3h1l-.5 2.5zM157.6 183.3l.5 2.5h-1zM167.4 192.6l2.5 .5-2.5 .5zM167.5 198l.7-.6 1.4 2.1zM171.4 193.1l2.5-.5v1zM235.2 183.3l.5 2.5h-1zM282.1 183.6l2.1-1.5-1.4 2.2zM338.1 194.1h1l-.5 2.5zM338.6 181.6l.5 2.5h-1z"/>
<path d="M42.4 203.6l2.4-.9-1.8 1.8zM60.3 212.9l1.7-1.7 .6 .8zM97.9 209l2.4-1-1.8 1.8zM125.9 216.2h1l-.5 2.5zM131.5 208.8h.9l-.4 2.5zM137 204.5h1l-.5 2.6zM144.7 200.4h1l-.6 2.5zM170.2 200.1l2.2 1.4-.7 .7zM288.5 215.1l2.5-.5v1zM362 214.6l2.5 .5-2.5 .5zM69.3 227.8l.6 .8-2.4 1zM164.2 235.8l2.5-.5v1z"/>
<path d="M164.2 229.5l2.5-.5v1zM220.2 229l2.5 .5-2.5 .5zM227.1 235.3l2.5 .5-2.5 .5zM247.6 221.7h1l-.5 2.5z"/>
</g>
<g font-size="7.9">
<text x="179.2" y="18.8">V04_SMB_SU_F003</text>
<text x="115.1" y="29.5">C ( 1 : 2 )</text>
<text x="195.1" y="27.8">SCALE 1:8</text>
<text x="188.2" y="36.8">Espesor 3 mm.</text>
<text x="165.6" y="59.6">SECCIÓN A-A</text>
<text x="35" y="136.8">VISTA AUXILIAR B</text>
<text x="155.4" y="196.8">A</text>
<text x="233" y="196.8">A</text>
</g>
<g font-size="7.2">
<text x="227.4" y="80.5">B</text>
<text x="155.1" y="101.5">C</text>
</g>
<g font-size="4.7">
<text x="304.6" y="263.9">Carcasa Suelo Trasera</text>
<text x="304.6" y="269.3">Simesbike 1.0</text>
</g>
<g font-size="4.2">
<text x="34" y="9.6">6</text>
<text x="104" y="9.6">5</text>
<text x="174" y="9.6">4</text>
<text x="244" y="9.6">3</text>
<text x="314" y="9.6">2</text>
<text x="384" y="9.6">1</text>
<text x="6.8" y="38.7">D</text>
<text x="410.6" y="38.7">D</text>
<text x="7" y="112.9">C</text>
<text x="410.8" y="112.9">C</text>
<text x="7" y="187.1">B</text>
<text x="410.8" y="187.1">B</text>
<text x="7" y="261.4">A</text>
<text x="410.8" y="261.4">A</text>
<text x="34" y="290.4">6</text>
<text x="104" y="290.4">5</text>
<text x="174" y="290.4">4</text>
<text x="244" y="290.4">3</text>
<text x="314" y="290.4">2</text>
<text x="384" y="290.4">1</text>
</g>
<g font-size="3.9">
<text x="64.4" y="54">42,95°</text>
<text x="132.7" y="48.5">15</text>
<text x="146.8" y="55.2" transform="rotate(-90 146.8 55.2)">7,5</text>
<text x="124.5" y="61.5" transform="rotate(-90 124.5 61.5)">7</text>
<text x="163.8" y="70.5">25</text>
<text x="205.8" y="70.2" transform="rotate(-27 205.8 70.2)">13,4°</text>
<text x="311.3" y="67.6">566,89</text>
<text x="122.7" y="72.9">40</text>
<text x="153.4" y="79.2" transform="rotate(-90 153.4 79.2)">12</text>
<text x="154.2" y="86.8">15</text>
<text x="199.2" y="86" transform="rotate(28 199.2 86)">123,4°</text>
<text x="337.3" y="85.7" transform="rotate(-90 337.3 85.7)">101</text>
<text x="360.2" y="91.3" transform="rotate(-90 360.2 91.3)">189</text>
<text x="28.1" y="97.7" transform="rotate(45 28.1 97.7)">20</text>
<text x="367.6" y="97.2" transform="rotate(-90 367.6 97.2)">286</text>
<text x="216.5" y="108" transform="rotate(-90 216.5 108)">97</text>
<text x="115.1" y="112.4" transform="rotate(-90 115.1 112.4)">36</text>
<text x="202.4" y="110.7" transform="rotate(-90 202.4 110.7)">15</text>
<text x="156.9" y="114.7">40</text>
<text x="187.4" y="114.6">340</text>
<text x="287.1" y="117.3">251,5</text>
<text x="337.5" y="117.8">251,5</text>
<text x="66.9" y="122.2">554</text>
<text x="213.6" y="140" transform="rotate(-90 213.6 140)">44,1</text>
<text x="323.5" y="152.7">165</text>
<text x="323.5" y="161.2">152</text>
<text x="74.9" y="178.5" transform="rotate(30 74.9 178.5)">7</text>
<text x="175.3" y="177.3">33</text>
<text x="186.8" y="174.2" transform="rotate(-90 186.8 174.2)">58</text>
<text x="337" y="175.6" transform="rotate(-90 337 175.6)">32</text>
<text x="383.3" y="175.6" transform="rotate(-90 383.3 175.6)">30</text>
<text x="66" y="182.1" transform="rotate(57 66 182.1)">33</text>
<text x="130.4" y="185.6" transform="rotate(-90 130.4 185.6)">449</text>
<text x="59" y="186" transform="rotate(57 59 186)">12</text>
<text x="124.4" y="188.8" transform="rotate(-90 124.4 188.8)">566,89</text>
<text x="136" y="186.3" transform="rotate(-90 136 186.3)">380</text>
<text x="143.6" y="186.3" transform="rotate(-90 143.6 186.3)">314</text>
<text x="149.8" y="186.3" transform="rotate(-90 149.8 186.3)">264</text>
<text x="174.4" y="191.6">12</text>
<text x="246.5" y="186.3" transform="rotate(-90 246.5 186.3)">655</text>
<text x="274.1" y="189.2" transform="rotate(-45 274.1 189.2)">6</text>
<text x="337" y="191.1" transform="rotate(-90 337 191.1)">30</text>
<text x="52.7" y="195.6" transform="rotate(-33 52.7 195.6)">58</text>
<text x="175.4" y="202.2" transform="rotate(45 175.4 202.2)">7</text>
<text x="70.7" y="204.2" transform="rotate(-33 70.7 204.2)">264</text>
<text x="323.5" y="213.5">152</text>
<text x="80.5" y="219.2" transform="rotate(-33 80.5 219.2)">314</text>
<text x="190.4" y="228">468</text>
<text x="191.4" y="233.8">523,45</text>
<text x="89.5" y="262.8">QTY</text>
<text x="101.6" y="262.8">PART NUMBER</text>
<text x="153.4" y="262.8">DESCRIPTION</text>
<text x="91.8" y="268.1">1</text>
<text x="97.8" y="268.1">V04_SMB_SU_F003</text>
<text x="131.1" y="268.1">Carcasa Suelo Trasera Simesbike 1.0</text>
<text x="358.5" y="275">V04_SMB_SU_F003_FIB03</text>
<text x="358.5" y="279.4">3112</text>
</g>
<g font-size="3.3">
<text x="26.1" y="95.8" transform="rotate(45 26.1 95.8)">⌀</text>
<text x="72.5" y="177.1" transform="rotate(30 72.5 177.1)">⌀</text>
<text x="272.1" y="191.2" transform="rotate(-45 272.1 191.2)">⌀</text>
<text x="173.4" y="200.3" transform="rotate(45 173.4 200.3)">⌀</text>
</g>
<g font-size="3.1">
<text x="312.7" y="246.8">Tolerancias para dimensiones lineales y angulares sin indicación individual</text>
<text x="312.7" y="250.4">de tolerancia, según ISO 2768-1:1989</text>
<text x="312.7" y="254">Zonas de rugosidad no especificada, Ra 3.2</text>
<text x="358.7" y="286.5">1</text>
<text x="377.7" y="285.6">A3</text>
<text x="397" y="285.9">2 /2</text>
</g>
<g font-size="2.4">
<text x="271.2" y="244.4">MATERIAL:</text>
<text x="271.3" y="252">ACABADO SUPERFICIAL:</text>
<text x="271.4" y="247.9">Generic</text>
<text x="271.3" y="254.6">Pintado Blanco RAL 9003</text>
<text x="271.2" y="259.7">SCALE:</text>
<text x="350.6" y="261">DRAWN: Adrian Parro</text>
<text x="391.2" y="260.6">13/01/2016</text>
<text x="350.6" y="267">CHECKED: Antonio Garcia</text>
<text x="391.2" y="266.7">13/01/2016</text>
<text x="350.6" y="271.4">DWG NO:</text>
<text x="350.8" y="276.9">Id. Ref:</text>
<text x="350.8" y="282.8">REV</text>
<text x="371.2" y="282.9">SIZE</text>
<text x="390.9" y="282.9">SHEET</text>
</g>
</svg>
